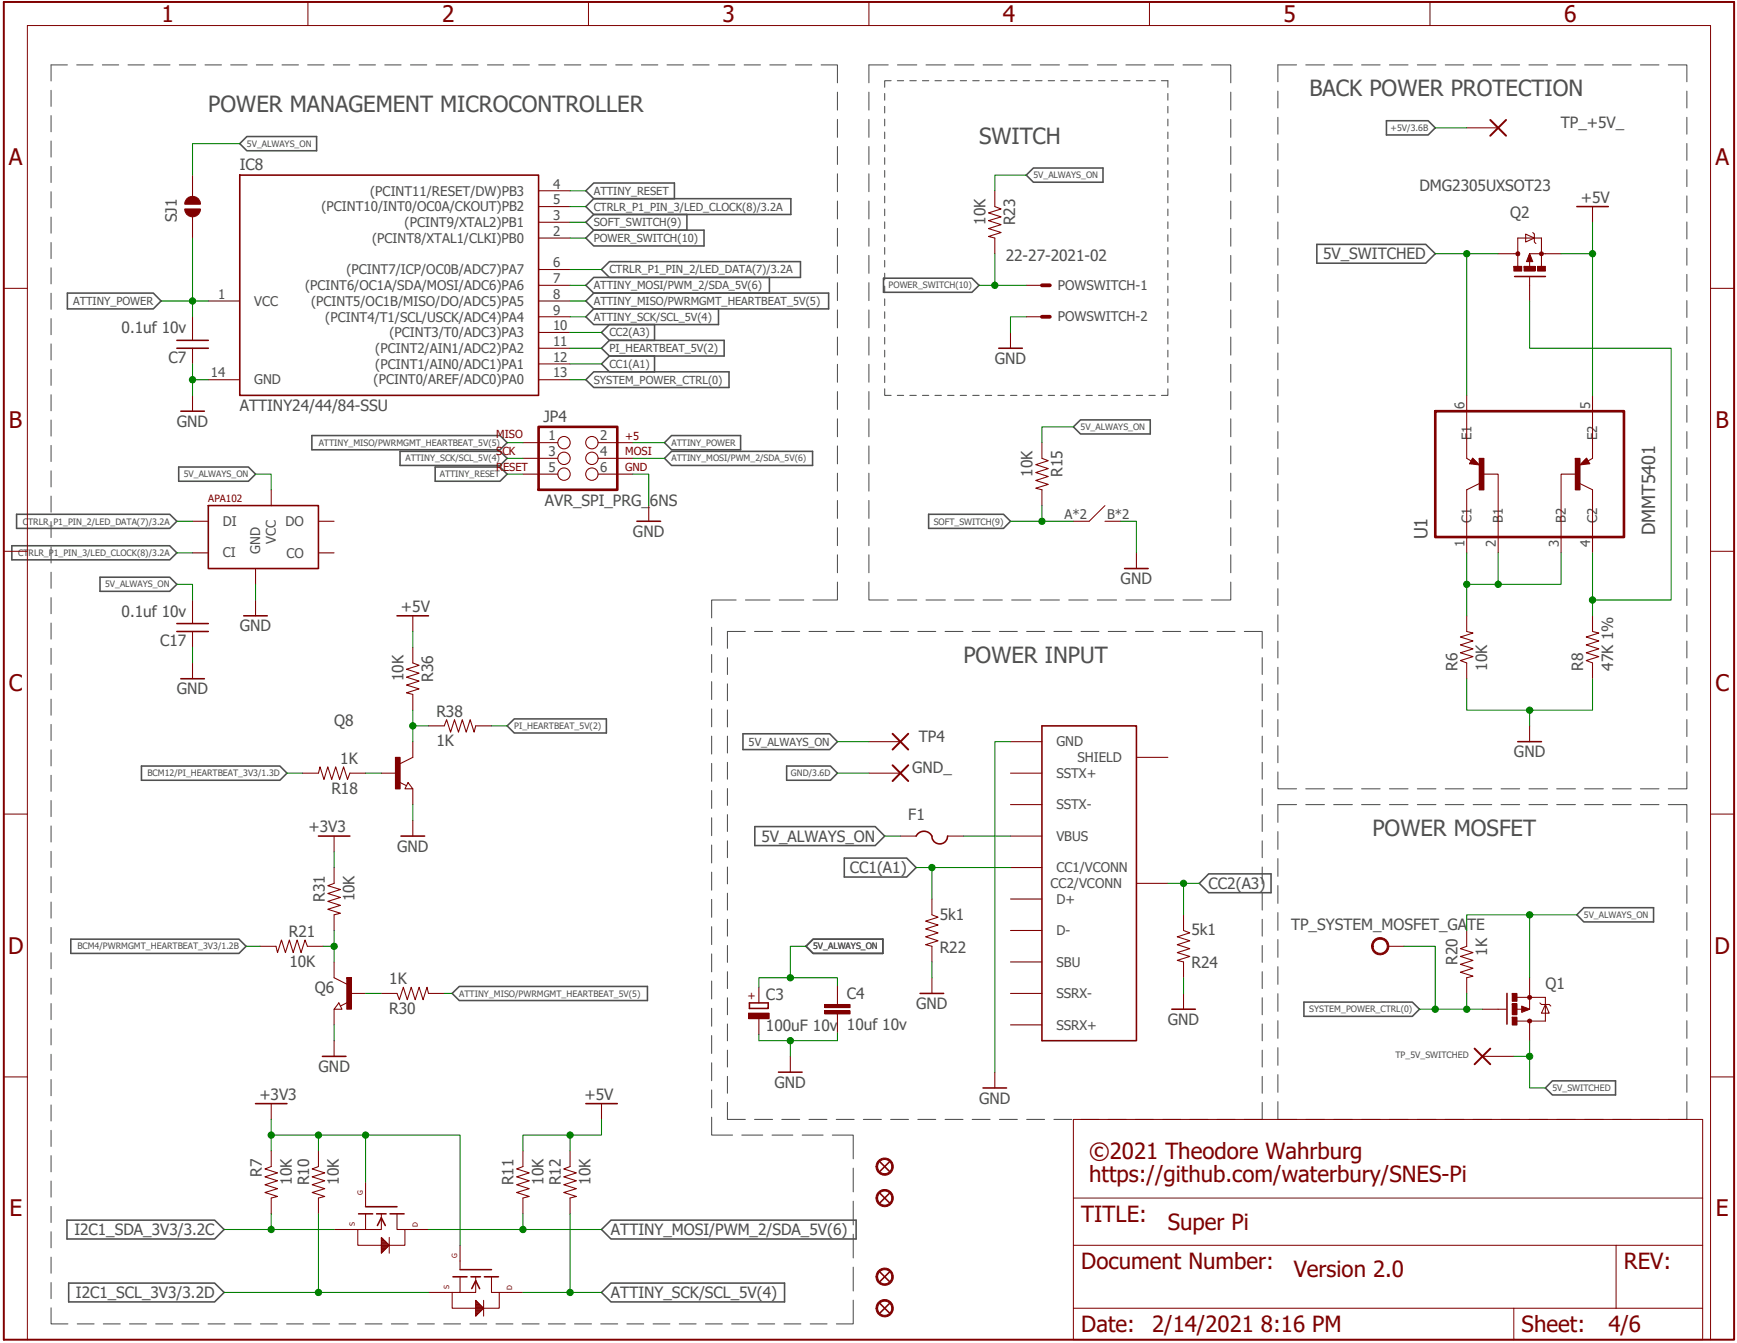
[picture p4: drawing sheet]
<svg xmlns="http://www.w3.org/2000/svg" width="279mm" height="216mm" viewBox="0 0 279 216" stroke-linecap="round" stroke-linejoin="round" font-family="sans-serif">
<path d="M.1 0l279.2 215.9M279.3 0l-279.2 215.9" fill="none" stroke="#fff" stroke-width=".16"/>
<g fill="none" stroke="#505050" stroke-width=".17">
<path d="M8.2 14.5v2.6M8.2 18.6v2.6M10.8 10.4h-2.6v2.6M12.3 10.4h2.7M16.5 10.4h2.6M20.6 10.4h2.6M24.7 10.4h2.6M28.9 10.4h2.6M33 10.4h2.6M37.1 10.4h2.7M41.2 10.4h2.7M45.4 10.4h2.6"/>
<path d="M49.5 10.4h2.6M53.6 10.4h2.7M57.8 10.4h2.6M61.9 10.4h2.6M66 10.4h2.6M70.1 10.4h2.7M74.3 10.4h2.6M78.4 10.4h2.6M82.5 10.4h2.7M86.7 10.4h2.6M90.8 10.4h2.6M94.9 10.4h2.7"/>
<path d="M99 10.4h2.7M103.2 10.4h2.6M107.3 10.4h2.6M111.4 10.4h2.7M115.6 10.4h2.6M119.7 10.4h2.6M123.8 10.4h2.6M128 10.4h2.6M132.1 10.4h2.6v2.9M134.7 14.8v2.9M134.7 19.2v2.9M139.8 14.8v2.9"/>
<path d="M139.8 19.2v2.9M142.3 15v1.1M142.3 17.1v1.1M142.3 19.2v1M142.9 10.4h-3.1v2.9M143.3 13h-1v1M144.3 13h1.1M144.4 10.4h3.1M146.3 13h1.1M148.4 13h1M148.9 10.4h3.2M150.4 13h1"/>
<path d="M152.4 13h1.1M153.5 10.4h3.2M154.5 13h1M156.5 13h1M158.1 10.4h3.1M158.5 13h1M160.5 13h1M162.5 13h1.1M162.7 10.4h3.1M164.6 13h1M166.6 13h1M167.3 10.4h3.1"/>
<path d="M168.6 13h1M170.6 13h1.1M171.9 10.4h3.1M172.7 13h1M174.7 13h1M176.5 10.4h3.1M176.7 13h1M178.7 13h1M180.7 13h1.1M181.1 10.4h3.1M182.8 13h1M184.8 13h1"/>
<path d="M185.7 10.4h3.1M186.8 13h1.1v1M187.9 15v1.1M187.9 17.1v1.1M187.9 19.2v1M190.3 10.4h3.1M194.9 10.4h3.1v2.9M198 14.8v2.9M198 19.2v2.9M205.5 14.6v2.8M205.5 18.9v2.7M208.6 10.4h-3.1v2.7"/>
<path d="M210 10.4h3M214.5 10.4h3M219 10.4h3M223.5 10.4h3M228 10.4h3M232.5 10.4h3M237 10.4h2.9M241.4 10.4h3M245.9 10.4h3M250.4 10.4h3M254.9 10.4h3M259.4 10.4h3"/>
<path d="M263.9 10.4h2.9M268.4 10.4h2.9v2.7M271.3 14.6v2.8M271.3 18.9v2.7M8.2 22.7v2.6M8.2 26.8v2.5M8.2 30.8v2.6M8.2 34.9v2.6M8.2 39v2.6M134.7 23.6v2.8M134.7 27.9v2.9M134.7 32.3v2.9"/>
<path d="M134.7 36.7v2.9M139.8 23.6v2.8M139.8 27.9v2.9M139.8 32.3v2.9M139.8 36.7v2.9M142.3 21.2v1.1M142.3 23.3v1.1M142.3 25.4v1M142.3 27.4v1.1M142.3 29.5v1M142.3 31.5v1.1M142.3 33.6v1.1"/>
<path d="M142.3 35.7v1M142.3 37.7v1.1M142.3 39.8v1.1M187.9 21.2v1.1M187.9 23.3v1.1M187.9 25.4v1M187.9 27.4v1.1M187.9 29.5v1M187.9 31.5v1.1M187.9 33.6v1.1M187.9 35.7v1M187.9 37.7v1.1"/>
<path d="M187.9 39.8v1.1M198 23.6v2.8M198 27.9v2.9M198 32.3v2.9M198 36.7v2.9M205.5 23.1v2.7M205.5 27.3v2.7M205.5 31.5v2.7M205.5 35.7v2.7M205.5 39.9v2.7M271.3 23.1v2.7M271.3 27.3v2.7"/>
<path d="M271.3 31.5v2.7M271.3 35.7v2.7M271.3 39.9v2.7M8.2 43.1v2.5M8.2 47.1v2.6M8.2 51.2v2.6M8.2 55.3v2.6M8.2 59.4v2.6M134.7 41.1v2.8M134.7 45.4v2.9M134.7 49.8v2.9M134.7 54.2v2.9"/>
<path d="M134.7 58.6v2.8M139.8 41.1v2.8M139.8 45.4v2.9M139.8 49.8v2.9M139.8 54.2v2.9M139.8 58.6v2.8M142.3 41.9v1M142.3 43.9v1.1M142.3 46v1.1M142.3 48v1.1M142.3 50.1v1.1M142.3 52.2v1.1"/>
<path d="M142.3 54.3v1M142.3 56.3v1.1M142.3 58.4v1M187.9 41.9v1M187.9 43.9v1.1M187.9 46v1.1M187.9 48v1.1M187.9 50.1v1.1M187.9 52.2v1.1M187.9 54.3v1M187.9 56.3v1.1M187.9 58.4v1"/>
<path d="M198 41.1v2.8M198 45.4v2.9M198 49.8v2.9M198 54.2v2.9M198 58.6v2.8M205.5 44.1v2.7M205.5 48.3v2.7M205.5 52.5v2.7M205.5 56.7v2.8M271.3 44.1v2.7M271.3 48.3v2.7M271.3 52.5v2.7"/>
<path d="M271.3 56.7v2.8M8.2 63.5v2.5M8.2 67.5v2.6M8.2 71.6v2.6M8.2 75.7v2.6M8.2 79.8v2.5M134.7 62.9v2.9M134.7 67.3v2.9M134.7 71.7v2.9M134.7 76.1v2.9M139.8 62.9v2.9M139.8 67.3v2.9"/>
<path d="M139.8 71.7v2.9M139.8 76.1v2.9M142.3 62.5v1.1h1M142.3 60.4v1.1M144.3 63.6h1.1M146.3 63.6h1.1M148.4 63.6h1M150.4 63.6h1M152.4 63.6h1.1M154.5 63.6h1M156.5 63.6h1M158.5 63.6h1"/>
<path d="M160.5 63.6h1M162.5 63.6h1.1M164.6 63.6h1M166.6 63.6h1M168.6 63.6h1M170.6 63.6h1.1M172.7 63.6h1M174.7 63.6h1M176.7 63.6h1M178.7 63.6h1M180.7 63.6h1.1M182.8 63.6h1"/>
<path d="M184.8 63.6h1M187.9 62.5v1.1h-1.1M187.9 60.4v1.1M198 62.9v2.9M198 67.3v2.9M198 71.7v2.9M198 76.1v2.9M205.5 61v2.7M205.5 65.2v2.7M205.5 69.4v2.7M205.5 73.6v2.7M205.5 77.8v2.7"/>
<path d="M271.3 61v2.7M271.3 65.2v2.7M271.3 69.4v2.7M271.3 73.6v2.7M271.3 77.8v2.7M8.2 83.8v2.6M8.2 87.9v2.6M8.2 92v2.6M8.2 96.1v2.6M118.4 96.5h-3.9v2.8M119.9 96.5h3.9M125.3 96.5h4"/>
<path d="M134.7 93.6v2.9h-3.9M134.7 80.5v2.8M134.7 84.8v2.9M134.7 89.2v2.9M139.8 80.5v2.8M139.8 84.8v2.9M139.8 89.2v2.9M139.8 93.6v2.9h3.1M144.4 96.5h3.1M148.9 96.5h3.2M153.5 96.5h3.2M158.1 96.5h3.1"/>
<path d="M162.7 96.5h3.1M167.3 96.5h3.1M171.9 96.5h3.1M176.5 96.5h3.1M181.1 96.5h3.1M185.7 96.5h3.1M190.3 96.5h3.1M198 93.6v2.9h-3.1M198 80.5v2.8M198 84.8v2.9M198 89.2v2.9M205.5 82v2.7"/>
<path d="M205.5 86.2v2.7M205.5 90.4v2.7M205.5 94.6v2.7M205.5 98.8v2.8M271.3 82v2.7M271.3 86.2v2.7M271.3 90.4v2.7M271.3 94.6v2.7M271.3 98.8v2.8M8.2 100.2v2.5M8.2 104.2v2.6M8.2 108.3v2.6"/>
<path d="M8.2 112.4v2.6M8.2 116.5v2.5M114.5 100.8v2.9M114.5 105.2v2.9M114.5 109.6v2.9M114.5 114v2.8M114.5 118.3v2.9M117 105.7v2.7M117 109.9v2.7M117 114.1v2.8M117 118.3v2.8M119.9 101.5h-2.9v2.7"/>
<path d="M121.4 101.5h2.9M125.8 101.5h2.8M130.1 101.5h2.9M134.5 101.5h2.9M138.9 101.5h2.9M143.3 101.5h2.8M147.6 101.5h2.9M152 101.5h2.9M156.4 101.5h2.9M160.8 101.5h2.8M165.1 101.5h2.9M169.5 101.5h2.9"/>
<path d="M173.9 101.5h2.9M178.3 101.5h2.8M182.6 101.5h2.9M187 101.5h2.9M191.4 101.5h2.9M195.8 101.5h2.8M200.2 101.5h2.8v2.7M203 105.7v2.7M203 109.9v2.7M203 114.1v2.8M203 118.3v2.8M205.5 103.1v2.7"/>
<path d="M205.5 107.3v2.7M205.5 111.5v2.7M205.5 115.7v2.7M205.5 119.9v2.7M271.3 103.1v2.7M271.3 107.3v2.7M271.3 111.5v2.7M271.3 115.7v2.7M271.3 119.9v2.7M8.2 120.5v2.6M8.2 124.6v2.6M8.2 128.7v2.6"/>
<path d="M8.2 132.8v2.6M8.2 136.9v2.5M114.5 122.7v2.9M114.5 127.1v2.9M114.5 131.5v2.8M114.5 135.8v2.9M117 122.6v2.7M117 126.8v2.7M117 131v2.7M117 135.2v2.7M117 139.4v2.7M203 122.6v2.7"/>
<path d="M203 126.8v2.7M203 131v2.7M203 135.2v2.7M203 139.4v2.7M205.5 133.7v2.8M205.5 138v2.9M205.5 124.1v2.7h3.1M208.6 129.3h-3.1v2.9M210 126.8h3M210 129.3h3M214.5 126.8h3M214.5 129.3h3"/>
<path d="M219 126.8h3M219 129.3h3M223.5 126.8h3M223.5 129.3h3M228 126.8h3M228 129.3h3M232.5 126.8h3M232.5 129.3h3M237 126.8h2.9M237 129.3h2.9M241.4 126.8h3M241.4 129.3h3"/>
<path d="M245.9 126.8h3M245.9 129.3h3M250.4 126.8h3M250.4 129.3h3M254.9 126.8h3M254.9 129.3h3M259.4 126.8h3M259.4 129.3h3M263.9 126.8h2.9M263.9 129.3h2.9M268.4 129.3h2.9v2.9M271.3 124.1v2.7h-2.9"/>
<path d="M271.3 133.7v2.8M271.3 138v2.9M8.2 140.9v2.6M8.2 145v2.6M8.2 149.1v2.6M8.2 153.2v2.5M8.2 157.2v2.6M114.5 140.2v2.9M114.5 144.6v2.9M114.5 149v2.8M114.5 153.4v2.8M114.5 157.7v2.9"/>
<path d="M117 143.6v2.7M117 147.8v2.7M117 152v2.7M117 156.2v2.7M203 143.6v2.7M203 147.8v2.7M203 152v2.7M203 156.2v2.7M205.5 142.4v2.8M205.5 146.7v2.9M205.5 151v2.9M205.5 155.4v2.8"/>
<path d="M205.5 159.7v2.9M271.3 142.4v2.8M271.3 146.7v2.9M271.3 151v2.9M271.3 155.4v2.8M271.3 159.7v2.9M8.2 161.3v2.6M8.2 165.4v2.6M8.2 169.5v2.6M8.2 173.5v2.6M8.2 177.6v2.6M114.5 179.6v2.9h3.3"/>
<path d="M114.5 162.1v2.9M114.5 166.5v2.9M114.5 170.9v2.8M114.5 175.2v2.9M117 160.4v2.7M117 164.6v2.7M117 168.8v2.7M117 173v2.7M117 177.2v2.8h2.9M121.4 180h2.9M125.8 180h2.8M130.1 180h2.9"/>
<path d="M134.5 180h2.9M138.9 180h2.9M143.3 180h2.8M147.6 180h2.9M152 180h2.9M156.4 180h2.9M160.8 180h2.8M165.1 180h2.9M169.5 180h2.9M173.9 180h2.9M178.3 180h2.8M182.6 180h2.9"/>
<path d="M187 180h2.9M191.4 180h2.9M195.8 180h2.8M203 177.2v2.8h-2.8M203 160.4v2.7M203 164.6v2.7M203 168.8v2.7M203 173v2.7M205.5 177.1v2.9h3.1M205.5 164.1v2.8M205.5 168.4v2.9M205.5 172.8v2.8"/>
<path d="M210 180h3M214.5 180h3M219 180h3M223.5 180h3M228 180h3M232.5 180h3M237 180h2.9M241.4 180h3M245.9 180h3M250.4 180h3M254.9 180h3M259.4 180h3"/>
<path d="M263.9 180h2.9M271.3 177.1v2.9h-2.9M271.3 164.1v2.8M271.3 168.4v2.9M271.3 172.8v2.8M8.2 181.7v2.6M8.2 185.8v2.6M8.2 189.9v2.5M8.2 194v2.5M8.2 198v2.6M119.3 182.5h3.4M124.2 182.5h3.3"/>
<path d="M129 182.5h3.4M133.9 182.5h3.3v3.8M137.2 187.8v3.8M137.2 193.1v3.8M137.2 198.4v3.8M8.2 202.1v2.6M8.2 206.2v2.6M8.2 210.2v2.6h2.7M12.4 212.8h2.7M16.6 212.8h2.7M20.8 212.8h2.8M25 212.8h2.8"/>
<path d="M29.3 212.8h2.7M33.5 212.8h2.7M37.7 212.8h2.7M41.9 212.8h2.7M46.1 212.8h2.7M50.3 212.8h2.7M54.5 212.8h2.7M58.7 212.8h2.7M62.9 212.8h2.8M67.2 212.8h2.7M71.4 212.8h2.7M75.6 212.8h2.7"/>
<path d="M79.8 212.8h2.7M84 212.8h2.7M88.2 212.8h2.7M92.4 212.8h2.7M96.6 212.8h2.8M100.8 212.8h2.7M105.1 212.8h2.7M109.3 212.8h2.7M113.5 212.8h2.7M117.7 212.8h2.7M121.9 212.8h2.7M126.1 212.8h2.7"/>
<path d="M130.3 212.8h2.7M137.2 209v3.8h-2.7M137.2 203.7v3.8"/>
</g>
<g fill="none" stroke="#505050" stroke-width=".25">
<path d="M223 19.4h6.7l1.2 1.2-1.2 1.1h-6.7zM38.6 23.1l1.1-1.2h11.2v2.3h-11.2zM94.2 38.3l1.3-1.3h17.7v2.5h-17.7zM94.2 30.7l1.3-1.3h13v2.5h-13zM94.2 33.2l1.3-1.3h31.7v2.6h-31.7zM94.2 35.7l1.3-1.2h15v2.5h-15zM165.1 28.2l1.1-1.2h11.2v2.3h-11.2zM211.8 39.3h17.5l1.6 1.5-1.6 1.5h-17.5zM10.8 47.1h13.9l1.2 1.3-1.2 1.3h-13.9zM94.2 50.9l1.3-1.2h20.1v2.5h-20.1zM94.2 45.9l1.3-1.3h28.3v2.5h-28.3zM94.2 48.4l1.3-1.3h37.8v2.6h-37.8z"/>
<path d="M96.8 43.3l1.2-1.2h30.8v2.5h-30.8zM96.8 56l1.2-1.3h18.5v2.5h-18.5zM96.8 58.5l1.2-1.3h7.3v2.6h-7.3zM96.8 53.4l1.2-1.2h7.3v2.5h-7.3zM142.1 44.7h14.2l1.2 1.2-1.2 1.1h-14.2zM28.7 75.1h11.3l1.1 1.1-1.1 1.2h-11.3zM50.2 70h30.2l1.2 1.2-1.2 1.1h-30.2zM64.3 72.6h16.1l1.2 1.1-1.2 1.1h-16.1zM70 75.1h10.4l1.2 1.1-1.2 1.2h-10.4zM94.2 61l1.3-1.2h21.8v2.5h-21.8zM106.9 73.7l1.1-1.1h22.7v2.2h-22.7zM108 70h11.1v2.3h-11.1l-1.1-1.1z"/>
<path d="M172.7 68.6l1.1-1.1h11.2v2.3h-11.2zM1.9 87.7h25.4l1.1 1.2-1.1 1.1h-25.4zM2.7 82.7h24.6l1.1 1.1-1.1 1.1h-24.6zM16.1 92.8h11.2l1.1 1.1-1.1 1.2h-11.2zM149.4 82.7h12l1.1 1.1-1.1 1.1h-12zM81.6 116.7l1.1-1.1h14.8v2.2h-14.8zM119.5 118h14l1.2 1.2-1.2 1.3h-14zM22.8 123.1h22.2l1.2 1.2-1.2 1.1h-22.2zM121.4 132.9h19.4l1.5 1.5-1.5 1.5h-19.4zM126.5 123.1h7.1l1.1 1.2-1.1 1.1h-7.1zM135.8 137.9h10l1.6 1.6-1.6 1.5h-10zM11.4 151h27l1.2 1.1-1.2 1.2h-27z"/>
<path d="M72.7 159.7l1.2-1.1h30.2v2.2h-30.2zM129.6 152.1l1.2-1.1h11.2v2.3h-11.2zM194.4 140.5h10v3h-10l-1.5-1.5zM254.8 145.9h11.2v2.3h-11.2l-1.2-1.1zM209.7 161.1h17.5l1.1 1.1-1.1 1.2h-17.5zM249.7 173.8h10.2v2.2h-10.2l-1.1-1.1zM10.8 196.2h23.7l1.5 1.5-1.5 1.5h-23.7zM96.8 197.7l1.5-1.5h39.4v3h-39.4zM11 206.3h23.5l1.5 1.5-1.5 1.5h-23.5zM96.8 207.8l1.5-1.5h27.9v3h-27.9z"/>
</g>
<path d="M245.4 37.6l1.4 .7-1.4 .6zM246.5 37.4l.3 .2v1.3l.3 .3M256.2 33.2v2.5M243.5 40.8h.6v-2.5h3.8v2.5h.7M244.1 40.8v2M246 40.8h1.9v2M246 44.6v1.3M246 40.8l.5 1.3h-1zM246 41.9v.9M235.9 99v2.5l1 .3-2 .6 2 .6-2 .7 2 .6-2 .6 2 .7-2 .6 1 .4v2.5M256.2 99v2.5l1 .3-2.1 .6 2.1 .6-2.1 .7 2.1 .6-2.1 .6 2.1 .7-2.1 .6 1.1 .4v2.5" fill="none" stroke="#800000" stroke-width=".17"/>
<path d="M253.6 33.2h5.1M243.6 44.4h5" fill="none" stroke="#800000" stroke-width=".25"/>
<path d="M246 41.7v.2h-.2l.2-.9 .3 .9" fill="none" stroke="#800000" stroke-width=".32"/>
<circle cx="247.9" cy="40.8" r=".33" fill="#800000"/>
<circle cx="247.9" cy="40.8" r=".33" fill="none" stroke="#800000" stroke-width=".16"/>
<path d="M243.9 40.6l.3-.1 .2 .1v.4l-.2 .1-.3-.1-.1-.2z" fill-rule="evenodd" fill="#800000"/>
<path d="M243.9 40.6l.3-.1 .2 .1v.4l-.2 .1-.3-.1-.1-.2z" fill="none" stroke="#800000" stroke-width=".16"/>
<path d="M247.3 42.8h1.3v.8h-1.3z" fill="#800000"/>
<path d="M247.3 42.8h1.3v.8h-1.3zM247.3 42.8h.1" fill="none" stroke="#800000" stroke-width=".16"/>
<path d="M243.5 42.8h1.3v.8h-1.3z" fill="#800000"/>
<path d="M243.5 42.8h1.3v.8h-1.3zM243.5 42.8h.1" fill="none" stroke="#800000" stroke-width=".16"/>
<path d="M245.2 42.8h1.7v.8h-1.7z" fill="#800000"/>
<path d="M245.2 42.8h1.7v.8h-1.7zM245.2 42.8h.1" fill="none" stroke="#800000" stroke-width=".16"/>
<path d="M241 40.8h2.5M246 45.9v2.5M248.6 40.8h2.5M254.1 77.7l2.1 1M255.2 73.6l.5 .9-1.6 .2zM256.2 73.7l-.8 .4" fill="none" stroke="#800000" stroke-width=".17"/>
<path d="M230.9 66.1h30.3v20.2h-30.3z" fill="none" stroke="#800000" stroke-width=".42"/>
<path d="M255.1 74.3h-.3l.3-.2 .3 .3-1 .2 .7-.8 .4 .6" fill="none" stroke="#800000" stroke-width=".25"/>
<path d="M253.4 73.7h.7v5.1h-.7z" fill="#800000"/>
<path d="M253.4 73.7h.7v5.1h-.7zM253.4 73.7h.1" fill="none" stroke="#800000" stroke-width=".16"/>
<path d="M235.9 73.7l.7 .4M236.9 73.6l1 1.1-1.5-.2zM237.9 77.7l-2 1M256.2 63.6v2.5M251.1 86.3v2.6M256.2 86.3v2.6" fill="none" stroke="#800000" stroke-width=".17"/>
<path d="M236.9 74.3h.4l-.4-.2-.2 .3 1 .2-.8-.8-.3 .6" fill="none" stroke="#800000" stroke-width=".25"/>
<path d="M237.9 73.7h.8v5.1h-.8z" fill="#800000"/>
<path d="M237.9 73.7h.8v5.1h-.8zM237.9 73.7h.1" fill="none" stroke="#800000" stroke-width=".16"/>
<path d="M235.9 63.6v10.1M235.9 78.7v10.2M238.4 76.2h2.6v12.7M253.6 76.2h-2.5v10.1M256.2 66.1v7.6M256.2 78.7v7.6M246 116.7v2.5M134.7 161v.5M134.7 163v.5" fill="none" stroke="#800000" stroke-width=".17"/>
<path d="M244.1 119.2h3.8" fill="none" stroke="#800000" stroke-width=".25"/>
<path d="M132.7 162.5h4v.5h-4z" fill="#800000"/>
<path d="M132.7 162.5h4v.5h-4zM132.7 162.5h.1" fill="none" stroke="#800000" stroke-width=".16"/>
<path d="M132.7 161.5h4v.5h-4z" fill="#800000"/>
<path d="M132.7 161.5h4v.5h-4zM132.7 161.5h.1" fill="none" stroke="#800000" stroke-width=".16"/>
<path d="M165.1 45.9h2.5M165.1 50.9h2.5M139.8 119.2h5M134.7 158.5v2.5M235.9 149.6v2.5l-1 .4 2 .6-2 .7 2 .6-2 .6 2 .7-2 .6 2 .6-1 .3v2.5M134.7 163.5v2.5" fill="none" stroke="#800000" stroke-width=".17"/>
<path d="M143.6 118l2.5 2.5M146.1 118l-2.5 2.5" fill="none" stroke="#800000" stroke-width=".32"/>
<path d="M167.6 45.9h1.3M167.6 50.9h1.3" fill="none" stroke="#800000" stroke-width=".61"/>
<path d="M221.1 151a1.39 1.39 0 0 1 2.2 .5 1.39 1.39 0 0 1-1 2 1.39 1.39 0 0 1-1.7-1.4h.3a1.14 1.14 0 0 1 1.6-.9 1.14 1.14 0 0 1 .2 1.9 1.14 1.14 0 0 1-1.8-.7v-.3h-.3l.1-.3z" fill-rule="evenodd" fill="#800000"/>
<path d="M221.1 151a1.39 1.39 0 0 1 2.2 .5 1.39 1.39 0 0 1-1 2 1.39 1.39 0 0 1-1.7-1.4h.3a1.14 1.14 0 0 1 1.6-.9 1.14 1.14 0 0 1 .2 1.9 1.14 1.14 0 0 1-1.8-.7v-.3h-.3l.1-.3z" fill="none" stroke="#800000" stroke-width=".16"/>
<g fill="none" stroke="#800000" stroke-width=".17">
<path d="M160 30.7v2.5l1 .4-2 .6 2 .7-2 .6 2 .6-2 .6 2 .7-2 .6 1 .3v2.5M162.5 53.4v2.6M84.1 71.2h5.6M84.1 73.7h5.6M84.1 76.2h5.6M96.2 71.2h5.6M96.2 73.7h5.6M96.2 76.2h5.6M104.4 81.3v2.5M53.7 157.2l2.1 1M223.3 152.1h2.5M54.5 161.2l.5 1h-1.3z"/>
<path d="M56 161.1l-1.3 .6M127.1 169.8v2.6M238.4 169.8h5.1"/>
<circle cx="90.7" cy="73.7" r="1"/>
<circle cx="90.7" cy="76.2" r="1"/>
<circle cx="90.7" cy="71.2" r="1"/>
<circle cx="95.2" cy="76.2" r="1"/>
<circle cx="95.2" cy="71.2" r="1"/>
<circle cx="95.2" cy="73.7" r="1"/>
</g>
<path d="M237.2 168.6l2.5 2.5M239.7 168.6l-2.5 2.5" fill="none" stroke="#800000" stroke-width=".32"/>
<path d="M160.7 56h3.7M102.4 83.8h3.9M125.2 172.4h3.8" fill="none" stroke="#800000" stroke-width=".25"/>
<path d="M86.6 68.6h12.7v10.1h-12.7z" fill="none" stroke="#800000" stroke-width=".42"/>
<path d="M55.8 157.2h.7v5h-.7z" fill="#800000"/>
<path d="M55.8 157.2h.7v5h-.7zM55.8 157.2h.1" fill="none" stroke="#800000" stroke-width=".16"/>
<g fill="none" stroke="#800000" stroke-width=".17">
<path d="M235.9 20.6h5.1M53.7 139.5v2.5l-1 .4 2.1 .6-2.1 .6 2.1 .7-2.1 .6 2.1 .6-2.1 .7 2.1 .6-1.1 .3v2.5M53.7 134.4v2.5M64.2 125.7l1.2 .6M65.6 125.8l.8 1h-1.3zM66.4 121.8l-2 1M139.8 124.3h5M41.8 152.1h2.6l.2 1 .7-2 .6 2 .6-2 .7 2 .6-2 .6 2 .7-2 .3 1h2.6M53.7 154.6v2.6M56.3 159.7h2.5M61.3 159.7h2.6l.3 1 .7-2 .6 2 .6-2 .7 2 .6-2 .7 2 .6-2 .2 1h2.6M53.7 162.2v2.6"/>
<path d="M53.7 167.3v2.5"/>
</g>
<path d="M51.2 134.4h5.1M51.9 169.8h3.7" fill="none" stroke="#800000" stroke-width=".25"/>
<path d="M239.7 19.3l2.6 2.5M242.3 19.3l-2.6 2.5M143.6 123l2.5 2.6M146.1 123l-2.5 2.6" fill="none" stroke="#800000" stroke-width=".32"/>
<path d="M63.6 121.8h.8v5h-.8z" fill="#800000"/>
<path d="M63.6 121.8h.8v5h-.8zM63.6 121.8h.1" fill="none" stroke="#800000" stroke-width=".16"/>
<g fill="none" stroke="#800000" stroke-width=".17">
<path d="M86.6 30.7h5.1M86.6 33.2h5.1M86.6 35.7h5.1M86.6 38.3h5.1M31 50.9v3.8M31 56v2.5M33.5 48.4h5.1M86.6 48.4h5.1M86.6 43.3h5.1M86.6 45.9h5.1M86.6 50.9h5.1M86.6 53.4h5.1"/>
<path d="M86.6 56h5.1M86.6 58.5h5.1M33.5 61h5.1M86.6 61h5.1M66.4 99v2.5M66.4 104.1v2.5l1 .4-2 .6 2 .6-2 .7 2 .6-2 .6 2 .6-2 .7 1 .2v2.6M66.4 119.2v2.6M68.9 116.7h2.6l.3-1 .7 2 .6-2 .6 2 .7-2 .6 2 .6-2 .7 2 .2-1h2.6M48.7 124.3h2.5l.3-1 .6 2 .6-2 .7 2 .6-2 .6 2 .7-2 .6 2 .4-1h2.5M61.3 124.3h2.6M66.4 126.8v2.5M66.4 131.9v2.5"/>
</g>
<path d="M38.6 28.2h48v35.4h-48zM28.4 54.7h5.1M28.4 56h5.1M63.9 99h5M64.5 134.4h3.8M141.5 186.8l1.6 1.5M143.1 186.8l-1.6 1.5" fill="none" stroke="#800000" stroke-width=".25"/>
<path d="M141.4 186.5a1.39 1.39 0 0 1 2.2 .4 1.39 1.39 0 0 1-1 2 1.39 1.39 0 0 1-1.7-1.4h.3a1.14 1.14 0 0 1 1.6-1 1.14 1.14 0 0 1 .2 1.9 1.14 1.14 0 0 1-1.8-.6v-.3h-.3v-.3z" fill-rule="evenodd" fill="#800000"/>
<path d="M141.4 186.5a1.39 1.39 0 0 1 2.2 .4 1.39 1.39 0 0 1-1 2 1.39 1.39 0 0 1-1.7-1.4h.3a1.14 1.14 0 0 1 1.6-1 1.14 1.14 0 0 1 .2 1.9 1.14 1.14 0 0 1-1.8-.6v-.3h-.3v-.3z" fill="none" stroke="#800000" stroke-width=".16"/>
<path d="M141.5 191.8l1.6 1.6M143.1 191.8l-1.6 1.6" fill="none" stroke="#800000" stroke-width=".25"/>
<path d="M141.4 191.5a1.39 1.39 0 0 1 2.2 .5 1.39 1.39 0 0 1-1 2 1.39 1.39 0 0 1-1.7-1.4h.3a1.14 1.14 0 0 1 1.6-1.1 1.14 1.14 0 0 1 .2 1.9 1.14 1.14 0 0 1-1.8-.5v-.3h-.3v-.3z" fill-rule="evenodd" fill="#800000"/>
<path d="M141.4 191.5a1.39 1.39 0 0 1 2.2 .5 1.39 1.39 0 0 1-1 2 1.39 1.39 0 0 1-1.7-1.4h.3a1.14 1.14 0 0 1 1.6-1.1 1.14 1.14 0 0 1 .2 1.9 1.14 1.14 0 0 1-1.8-.5v-.3h-.3v-.3z" fill="none" stroke="#800000" stroke-width=".16"/>
<path d="M141.5 204.5l1.6 1.5M143.1 204.5l-1.6 1.5" fill="none" stroke="#800000" stroke-width=".25"/>
<path d="M141.4 204.2a1.39 1.39 0 0 1 2.2 .5 1.39 1.39 0 0 1-1 1.9 1.39 1.39 0 0 1-1.7-1.3h.3a1.14 1.14 0 0 1 1.5-1.1 1.14 1.14 0 0 1 .3 1.9 1.14 1.14 0 0 1-1.8-.6v-.2h-.3v-.4z" fill-rule="evenodd" fill="#800000"/>
<path d="M141.4 204.2a1.39 1.39 0 0 1 2.2 .5 1.39 1.39 0 0 1-1 1.9 1.39 1.39 0 0 1-1.7-1.3h.3a1.14 1.14 0 0 1 1.5-1.1 1.14 1.14 0 0 1 .3 1.9 1.14 1.14 0 0 1-1.8-.6v-.2h-.3v-.4z" fill="none" stroke="#800000" stroke-width=".16"/>
<path d="M141.5 209.5l1.6 1.6M143.1 209.5l-1.6 1.6" fill="none" stroke="#800000" stroke-width=".25"/>
<path d="M141.4 209.2a1.39 1.39 0 0 1 2.2 .5 1.39 1.39 0 0 1-1 2 1.39 1.39 0 0 1-1.7-1.4h.3a1.14 1.14 0 0 1 1.5-1.1 1.14 1.14 0 0 1 .3 1.9 1.14 1.14 0 0 1-1.8-.5v-.3h-.3v-.3z" fill-rule="evenodd" fill="#800000"/>
<path d="M141.4 209.2a1.39 1.39 0 0 1 2.2 .5 1.39 1.39 0 0 1-1 2 1.39 1.39 0 0 1-1.7-1.4h.3a1.14 1.14 0 0 1 1.5-1.1 1.14 1.14 0 0 1 .3 1.9 1.14 1.14 0 0 1-1.8-.5v-.3h-.3v-.3z" fill="none" stroke="#800000" stroke-width=".16"/>
<path d="M29.1 66.1h3.8M120.5 161.2h3.1v.9h-3.1z" fill="none" stroke="#800000" stroke-width=".25"/>
<path d="M31 63.6v2.5" fill="none" stroke="#800000" stroke-width=".17"/>
<path d="M120.4 162.9h3.3v.9h-3.3z" fill="#800000"/>
<path d="M120.4 162.9h3.3v.9h-3.3zM120.4 162.9h.1" fill="none" stroke="#800000" stroke-width=".16"/>
<path d="M122.1 158.7v2.5M122.1 163.8v2.5" fill="none" stroke="#800000" stroke-width=".17"/>
<path d="M30.3 31.8a1.26 1.26 0 0 1 1.9 1h-2.5l.2-.7z" fill-rule="evenodd" fill="#800000"/>
<path d="M30.3 31.8a1.26 1.26 0 0 1 1.9 1h-2.5l.2-.7z" fill="none" stroke="#800000" stroke-width=".16"/>
<path d="M29.7 33.6h2.5a1.26 1.26 0 0 1-1.2 1.3 1.26 1.26 0 0 1-1.3-1.3z" fill-rule="evenodd" fill="#800000"/>
<path d="M29.7 33.6h2.5a1.26 1.26 0 0 1-1.2 1.3 1.26 1.26 0 0 1-1.3-1.3zM177.7 81.3l-2.5 2.5" fill="none" stroke="#800000" stroke-width=".16"/>
<g fill="none" stroke="#800000" stroke-width=".17">
<path d="M31 28.2v3.4M31 34.9v3.4M43.6 78.7v2.6M167.6 71.2v2.5l1 .4-2 .6 2 .6-2 .7 2 .6-2 .6 2 .7-2 .6 1 .2v2.6M31 96.5v3.7M31 83.8h2.5M31 88.9h2.5M41.1 91.4v2.5M41.1 96.5v2.5M51.2 83.8h2.5M51.2 88.9h2.5M172.7 83.8h2.5"/>
<path d="M177.7 83.8h2.6M182.8 88.9v2.5M31 101.5v2.6M31 106.6v2.5M246 159.7v.6h2.6v1.2v2.6h-2.6v.7M43.6 177.4v2.6M96.8 177.4v2.6M241 162.2h1.3M244 160.3h2v1.9M244 162.2h.9M244.1 164.1h1.9M244.8 161.7l1.2 .5-1.2 .6z"/>
<path d="M247.7 161.2l.2 .3h1.3l.2 .2M248.6 161.5l.6 1.4h-1.3zM43.6 185v2.5l-1 .4 2 .7-2 .6 2 .6-2 .7 2 .6-2 .6 2 .6-1 .3v2.5M51.2 185v2.5l-1 .4 2 .7-2 .6 2 .6-2 .7 2 .6-2 .6 2 .6-1 .3v2.5M53.7 197.7h3.9M57.6 197.7v2.5h3.7M58.8 195.1v2.6h-1.2M58.8 190.1v3.8M61.3 199.9h1M61.3 199.8h.9M61.3 199.6h.8M61.3 199.5h.6"/>
<path d="M61.3 199.4h.5M61.3 199.3h.4M61.3 199.2h.3M61.3 199.1h.1M61.3 198.9l1.3 1.3-1.3 1.3zM61.3 195.1v2.6h-2.5M62.6 198.9v2.6M63.9 195.1v2.6h1.2M65.1 197.7h3.8M65.1 197.7v2.5h-2.5M84.1 185v2.5l-1 .4 2 .7-2 .6 2 .6-2 .7 2 .6-2 .6 2 .6-1 .3v2.5M91.7 185v2.5l-1 .4 2 .7-2 .6 2 .6-2 .7 2 .6-2 .6 2 .6-1 .3v2.5"/>
<path d="M61.3 201.4h.1M61.3 201.3h.2M61.3 201.2h.3M61.3 201.1h.4M61.3 201h.5M61.3 200.9h.7M61.3 200.7h.8M61.3 200.6h.9M61.3 200.5h1M61.3 200.4h1.1M61.3 200.2h1.2M61.3 200.1h1.2"/>
<path d="M61.3 200h1.1M68.9 207.8h3.8M72.7 207.8v2.5h5.1M74 205.3v2.5h-1.3M74 200.2v3.8M76.5 205.3v2.5h-2.5M76.5 211.5h.1M76.5 211.4h.2M76.5 211.3h.3M76.5 211.2h.4M76.5 211.1h.5M76.5 210.9h.7"/>
<path d="M76.5 210.8h.8M76.5 210.7h.9M76.5 210.6h1M76.5 210.4h1.1M76.5 210.2h1.2M76.5 210.1h1.1M76.5 210h.9M76.5 209.8h.8M76.5 209.7h.7M76.5 209.6h.6M76.5 209.5h.5M76.5 209.4h.3"/>
<path d="M76.5 209.3h.2M76.5 209.1h.1M76.5 209l1.3 1.3-1.3 1.3zM77.8 209v2.6M79.1 205.3v2.5h1.2M80.3 207.8h3.8M80.3 207.8v2.5h-2.5"/>
</g>
<g fill="none" stroke="#800000" stroke-width=".25">
<path d="M33.5 81.3h17.7v10.1h-17.7zM39.2 99h3.8M180.9 91.4h3.8M28.4 100.2h5.1M28.4 101.5h5.1M29.1 109.1h3.8M242.4 159.7v4.9M41.1 177.4h5.1M94.2 177.4h5.1M57.7 195.1h2.2M58.8 194h5.1M60.6 195.1h1.5"/>
<path d="M60.7 197l.6-1.2 .7 1.2M62.7 195.1h2.3M72.9 205.3h2.2M74 204.1h5.1M75.8 205.3h1.5M75.9 207.2l.6-1.3 .7 1.3M77.9 205.3h2.3"/>
</g>
<path d="M244.9 162l.9 .2-.9 .3v-.3h.3" fill="none" stroke="#800000" stroke-width=".32"/>
<circle cx="246" cy="160.3" r=".33" fill="#800000"/>
<circle cx="246" cy="160.3" r=".33" fill="none" stroke="#800000" stroke-width=".16"/>
<circle cx="246" cy="164.1" r=".33" fill="#800000"/>
<circle cx="246" cy="164.1" r=".33" fill="none" stroke="#800000" stroke-width=".16"/>
<path d="M243.2 159.7h.8v1.3h-.8z" fill="#800000"/>
<path d="M243.2 159.7h.8v1.3h-.8zM243.2 159.7h.1" fill="none" stroke="#800000" stroke-width=".16"/>
<path d="M243.2 163.5h.8v1.3h-.8z" fill="#800000"/>
<path d="M243.2 163.5h.8v1.3h-.8zM243.2 163.5h.1" fill="none" stroke="#800000" stroke-width=".16"/>
<path d="M243.2 161.4h.8v1.7h-.8z" fill="#800000"/>
<g fill="none" stroke="#800000" stroke-width=".16">
<path d="M49.5 .3v3.8M94.7 .3v3.8M139.8 .3v3.8M184.9 .3v3.8M230 .3v3.8M.6 46.4h3.8M275.1 46.4h3.8M.6 88.6h3.8M275.1 88.6h3.8M.6 130.9h3.8M275.1 130.9h3.8M.6 173.1h3.8"/>
<path d="M243.2 161.4h.8v1.7h-.8zM243.2 161.4h.1M275.1 173.1h3.8M172.7 192.6h101.2M4.4 215.4v-211.3h270.7v211.3M172.7 210.3v-30.3h101.2v30.3M172.7 200.2h101.2M243.5 210.3v5.1M243.5 210.3h16.4M259.9 210.3h14v5.1h-101.2v-5.1h70.8M259.9 200.2v10.1"/>
</g>
<g fill="none" stroke="#800000" stroke-width=".17">
<path d="M162.5 119.2h5.1M144.8 134.4h2.6M152.4 134.4h2.6M162.5 124.3h5.1M162.5 129.3h5.1M162.5 134.4h5.1M162.5 139.5h5.1M182.8 121.8h5.1M149.9 144.5v2.6l1 .3-2 .7 2 .6-2 .6 2 .7-2 .6 2 .6-2 .7 1 .2v2.5M149.9 157.2v2.5M162.5 144.5h5.1M162.5 149.6h5.1"/>
<path d="M162.5 154.6h5.1M162.5 159.7h5.1M182.8 142h5.1M190.4 147.1v2.5l1 .4-2 .6 2 .6-2 .7 2 .6-2 .6 2 .7-2 .6 1 .2v2.6M190.4 159.7v2.5M246 157.2v2.5M160 172.4v2.5M162.5 164.8h5.1M238.4 162.2h2.6M246 164.8v2.5"/>
</g>
<path d="M167.6 116.7h15.2v50.6h-15.2zM147.4 134.4a1.36 1.36 0 0 1 1.3-.8 1.36 1.36 0 0 1 1.2 1.1 1.27 1.27 0 0 0 1.4 1 1.27 1.27 0 0 0 1.1-1.3M148 159.7h3.8M158.1 174.9h3.8M188.5 162.2h3.8" fill="none" stroke="#800000" stroke-width=".25"/>
<path d="M.6 .3h278.3v215.1h-278.3z" fill="none" stroke="#800000" stroke-width=".32"/>
<path d="M256.2 35.7v5.1M251.1 40.8h5.1v22.8" fill="none" stroke="#008000" stroke-width=".17"/>
<circle cx="256.2" cy="40.8" r=".51" fill="#008000"/>
<circle cx="256.2" cy="40.8" r=".51" fill="none" stroke="#008000" stroke-width=".16"/>
<path d="M230.9 20.6h5M66.4 101.5v2.6M96.8 180v2.5h-12.7v2.5M91.7 182.5v2.5" fill="none" stroke="#008000" stroke-width=".17"/>
<circle cx="91.7" cy="182.5" r=".51" fill="#008000"/>
<circle cx="91.7" cy="182.5" r=".51" fill="none" stroke="#008000" stroke-width=".16"/>
<path d="M235.9 109.1v5.1h20.3v-5.1M246 114.2v2.5" fill="none" stroke="#008000" stroke-width=".17"/>
<circle cx="246" cy="114.2" r=".51" fill="#008000"/>
<circle cx="246" cy="114.2" r=".51" fill="none" stroke="#008000" stroke-width=".16"/>
<path d="M31 58.5v2.5M165.1 50.9h-2.6v2.5M33.5 61h-2.5v2.6M101.8 76.2h2.6v5.1M66.4 129.3v2.6M134.7 124.3h5.1M53.7 164.8v2.5" fill="none" stroke="#008000" stroke-width=".17"/>
<circle cx="31" cy="61" r=".51" fill="#008000"/>
<circle cx="31" cy="61" r=".51" fill="none" stroke="#008000" stroke-width=".16"/>
<path d="M127.1 167.3v2.5M134.7 166v1.3h-12.6v-1" fill="none" stroke="#008000" stroke-width=".17"/>
<circle cx="127.1" cy="167.3" r=".51" fill="#008000"/>
<circle cx="127.1" cy="167.3" r=".51" fill="none" stroke="#008000" stroke-width=".16"/>
<path d="M230.9 40.8h5M241 40.8h-5.1v22.8M41.1 93.9v2.6M180.3 83.8h2.5v5.1M31 104.1v2.5M162.5 119.2h-2.5v53.2M149.9 154.6v2.6M190.4 157.2v2.5" fill="none" stroke="#008000" stroke-width=".17"/>
<circle cx="235.9" cy="40.8" r=".51" fill="#008000"/>
<circle cx="235.9" cy="40.8" r=".51" fill="none" stroke="#008000" stroke-width=".16"/>
<path d="M246 167.3v2.5" fill="none" stroke="#008000" stroke-width=".17"/>
<circle cx="246" cy="169.8" r=".51" fill="#008000"/>
<circle cx="246" cy="169.8" r=".51" fill="none" stroke="#008000" stroke-width=".16"/>
<path d="M246 48.4v7.6h22.8v40.5h-12.6M256.2 88.9v10.1M243.5 169.8h2.5v5.1h2.6" fill="none" stroke="#008000" stroke-width=".17"/>
<circle cx="256.2" cy="96.5" r=".51" fill="#008000"/>
<circle cx="256.2" cy="96.5" r=".51" fill="none" stroke="#008000" stroke-width=".16"/>
<path d="M235.9 88.9v10.1M235.9 93.9h5.1M241 88.9v5h10.1v-5" fill="none" stroke="#008000" stroke-width=".17"/>
<circle cx="241" cy="93.9" r=".51" fill="#008000"/>
<circle cx="241" cy="93.9" r=".51" fill="none" stroke="#008000" stroke-width=".16"/>
<circle cx="235.9" cy="93.9" r=".51" fill="#008000"/>
<circle cx="235.9" cy="93.9" r=".51" fill="none" stroke="#008000" stroke-width=".16"/>
<path d="M127.1 157.2h-5v1.5M129.6 152.1h-2.5v5.1h7.6v1.3" fill="none" stroke="#008000" stroke-width=".17"/>
<circle cx="127.1" cy="157.2" r=".51" fill="#008000"/>
<circle cx="127.1" cy="157.2" r=".51" fill="none" stroke="#008000" stroke-width=".16"/>
<path d="M246 147.1v10.1M253.6 147.1h-17.7v2.5" fill="none" stroke="#008000" stroke-width=".17"/>
<circle cx="246" cy="147.1" r=".51" fill="#008000"/>
<circle cx="246" cy="147.1" r=".51" fill="none" stroke="#008000" stroke-width=".16"/>
<path d="M38.6 23.1h-7.6v5.1M165.1 28.2h-5.1v2.5M160 45.9h5.1M41.1 76.2h2.5v2.5M172.7 68.6h-5.1v2.6M28.4 93.9h2.6v2.6M134.7 119.2h5.1M142.3 134.4h2.5" fill="none" stroke="#008000" stroke-width=".17"/>
<circle cx="160" cy="45.9" r=".51" fill="#008000"/>
<circle cx="160" cy="45.9" r=".51" fill="none" stroke="#008000" stroke-width=".16"/>
<path d="M91.7 38.3h2.5M160 40.8v5.1h-2.5M225.8 152.1h5.1v10.1h-2.6M235.9 162.2h2.5" fill="none" stroke="#008000" stroke-width=".17"/>
<circle cx="230.9" cy="162.2" r=".51" fill="#008000"/>
<circle cx="230.9" cy="162.2" r=".51" fill="none" stroke="#008000" stroke-width=".16"/>
<path d="M235.9 159.7v2.5h-5" fill="none" stroke="#008000" stroke-width=".17"/>
<circle cx="235.9" cy="162.2" r=".51" fill="#008000"/>
<circle cx="235.9" cy="162.2" r=".51" fill="none" stroke="#008000" stroke-width=".16"/>
<path d="M91.7 30.7h2.5M25.9 48.4h7.6M31 48.4v2.5M81.6 76.2h2.5M91.7 61h2.5M101.8 71.2h5.1" fill="none" stroke="#008000" stroke-width=".17"/>
<circle cx="31" cy="48.4" r=".51" fill="#008000"/>
<circle cx="31" cy="48.4" r=".51" fill="none" stroke="#008000" stroke-width=".16"/>
<path d="M31 38.3v10.1M53.7 136.9v2.6M58.8 159.7h2.5M43.6 180v2.5h15.2M58.8 190.1v-7.6h15.2v17.7" fill="none" stroke="#008000" stroke-width=".17"/>
<circle cx="58.8" cy="182.5" r=".51" fill="#008000"/>
<circle cx="58.8" cy="182.5" r=".51" fill="none" stroke="#008000" stroke-width=".16"/>
<path d="M43.6 182.5v2.5M51.2 182.5v2.5" fill="none" stroke="#008000" stroke-width=".17"/>
<circle cx="43.6" cy="182.5" r=".51" fill="#008000"/>
<circle cx="43.6" cy="182.5" r=".51" fill="none" stroke="#008000" stroke-width=".16"/>
<circle cx="51.2" cy="182.5" r=".51" fill="#008000"/>
<circle cx="51.2" cy="182.5" r=".51" fill="none" stroke="#008000" stroke-width=".16"/>
<path d="M39.6 152.1h2.2M52 152.1h1.7M53.7 149.6v5" fill="none" stroke="#008000" stroke-width=".17"/>
<circle cx="53.7" cy="152.1" r=".51" fill="#008000"/>
<circle cx="53.7" cy="152.1" r=".51" fill="none" stroke="#008000" stroke-width=".16"/>
<path d="M66.4 114.2v5M66.4 116.7h2.5M58.8 124.3h2.5" fill="none" stroke="#008000" stroke-width=".17"/>
<circle cx="66.4" cy="116.7" r=".51" fill="#008000"/>
<circle cx="66.4" cy="116.7" r=".51" fill="none" stroke="#008000" stroke-width=".16"/>
<path d="M91.7 43.3h5.1M91.7 56h5.1M28.4 83.8h2.6M79.1 116.7h2.5M46.2 124.3h2.5M43.6 197.7h10.1" fill="none" stroke="#008000" stroke-width=".17"/>
<circle cx="43.6" cy="197.7" r=".51" fill="#008000"/>
<circle cx="43.6" cy="197.7" r=".51" fill="none" stroke="#008000" stroke-width=".16"/>
<path d="M43.6 195.1v2.6h-7.6M51.2 195.1v12.7M36 207.8h32.9" fill="none" stroke="#008000" stroke-width=".17"/>
<circle cx="51.2" cy="207.8" r=".51" fill="#008000"/>
<circle cx="51.2" cy="207.8" r=".51" fill="none" stroke="#008000" stroke-width=".16"/>
<path d="M91.7 50.9h2.5M91.7 195.1v12.7M84.1 207.8h12.7" fill="none" stroke="#008000" stroke-width=".17"/>
<circle cx="91.7" cy="207.8" r=".51" fill="#008000"/>
<circle cx="91.7" cy="207.8" r=".51" fill="none" stroke="#008000" stroke-width=".16"/>
<path d="M91.7 45.9h2.5M81.6 73.7h2.5M68.9 197.7h27.9M84.1 195.1v2.6" fill="none" stroke="#008000" stroke-width=".17"/>
<circle cx="84.1" cy="197.7" r=".51" fill="#008000"/>
<circle cx="84.1" cy="197.7" r=".51" fill="none" stroke="#008000" stroke-width=".16"/>
<path d="M91.7 33.2h2.5M91.7 35.7h2.5M101.8 73.7h5.1M28.4 88.9h2.6M162.5 83.8h10.2M167.6 81.3v2.5" fill="none" stroke="#008000" stroke-width=".17"/>
<circle cx="167.6" cy="83.8" r=".51" fill="#008000"/>
<circle cx="167.6" cy="83.8" r=".51" fill="none" stroke="#008000" stroke-width=".16"/>
<path d="M149.9 139.5h12.6" fill="none" stroke="#008000" stroke-width=".17"/>
<circle cx="149.9" cy="139.5" r=".51" fill="#008000"/>
<circle cx="149.9" cy="139.5" r=".51" fill="none" stroke="#008000" stroke-width=".16"/>
<path d="M91.7 58.5h5.1M147.4 139.5h2.5v5M187.9 142h5M190.4 142v5.1" fill="none" stroke="#008000" stroke-width=".17"/>
<circle cx="190.4" cy="142" r=".51" fill="#008000"/>
<circle cx="190.4" cy="142" r=".51" fill="none" stroke="#008000" stroke-width=".16"/>
<path d="M91.7 53.4h5.1M91.7 48.4h2.5M81.6 71.2h2.5M155 134.4h7.5M71.5 159.7h1.2" fill="none" stroke="#008000" stroke-width=".17"/>
<g font-size="3.7" fill="#800000">
<text x="26" y="3.5">1</text>
<text x="71.1" y="3.5">2</text>
<text x="116.2" y="3.5">3</text>
<text x="161.3" y="3.5">4</text>
<text x="206.5" y="3.5">5</text>
<text x="251.6" y="3.5">6</text>
<text x="1.4" y="26.5">A</text>
<text x="275.9" y="26.5">A</text>
<text x="1.4" y="68.8">B</text>
<text x="275.9" y="68.8">B</text>
<text x="1.4" y="111">C</text>
<text x="275.9" y="111">C</text>
<text x="1.3" y="153.3">D</text>
<text x="275.8" y="153.3">D</text>
<text x="1.5" y="195.5">E</text>
<text x="276" y="195.5">E</text>
</g>
<g font-size="3.6" fill="#505050">
<text x="210.6" y="15.5">BACK POWER PROTECTION</text>
<text x="33.5" y="18">POWER MANAGEMENT MICROCONTROLLER</text>
<text x="157.5" y="23.1">SWITCH</text>
<text x="155" y="106.6">POWER INPUT</text>
<text x="220.7" y="134.4">POWER MOSFET</text>
</g>
<g font-size="3.6" fill="#800000">
<text x="175.2" y="186.3">©2021 Theodore Wahrburg</text>
<text x="175.2" y="190.1">https://github.com/waterbury/SNES-Pi</text>
<text x="173.9" y="196.4">TITLE:</text>
<text x="187.9" y="197.7">Super Pi</text>
<text x="173.9" y="204">Document Number:</text>
<text x="261.2" y="204">REV:</text>
<text x="208.1" y="205.3">Version 2.0</text>
<text x="173.9" y="214.1">Date:</text>
<text x="185.3" y="214.1">2/14/2021 8:16 PM</text>
<text x="244.8" y="214.1">Sheet:</text>
<text x="258.7" y="214.1">4/6</text>
</g>
<g font-size="2.9" fill="#505050">
<text x="229.6" y="86.7" transform="rotate(-90 229.6 86.7)">U1</text>
<text x="266.2" y="86.1" transform="rotate(-90 266.2 86.1)">DMMT5401</text>
</g>
<g font-size="2.5" fill="#505050">
<text x="251.1" y="20.6">TP_+5V_</text>
<text x="38.6" y="27.4">IC8</text>
<text x="28.4" y="35.7" transform="rotate(-90 28.4 35.7)">SJ1</text>
<text x="228.3" y="30.7">DMG2305UXSOT23</text>
<text x="242.9" y="35">Q2</text>
<text x="254.3" y="32.6">+5V</text>
<text x="158.5" y="36.1" transform="rotate(-90 158.5 36.1)">10K</text>
<text x="161.8" y="41.9">22-27-2021-02</text>
<text x="163.3" y="36.2" transform="rotate(-90 163.3 36.2)">R23</text>
<text x="212.8" y="41.7">5V_SWITCHED</text>
<text x="19.6" y="53.6">0.1uf 10v</text>
<text x="27.1" y="58.4">C7</text>
<text x="160" y="58.5">GND</text>
<text x="28.4" y="68.6">GND</text>
<text x="38.6" y="66.1">ATTINY24/44/84-SSU</text>
<text x="87.4" y="67.9">JP4</text>
<text x="166.1" y="76.6" transform="rotate(-90 166.1 76.6)">10K</text>
<text x="170.9" y="76.7" transform="rotate(-90 170.9 76.7)">R15</text>
<text x="87.7" y="81.3">AVR_SPI_PRG_6NS</text>
<text x="101.8" y="86.3">GND</text>
<text x="180.3" y="93.9">GND</text>
<text x="19.6" y="99.1">0.1uf 10v</text>
<text x="38.6" y="101.5">GND</text>
<text x="64.5" y="98.4">+5V</text>
<text x="25.8" y="103.9">C17</text>
<text x="234.4" y="107.8" transform="rotate(-90 234.4 107.8)">R6</text>
<text x="239.2" y="107.8" transform="rotate(-90 239.2 107.8)">10K</text>
<text x="254.7" y="107.8" transform="rotate(-90 254.7 107.8)">R8</text>
<text x="259.5" y="107.8" transform="rotate(-90 259.5 107.8)">47K 1%</text>
<text x="28.4" y="111.6">GND</text>
<text x="64.9" y="109.5" transform="rotate(-90 64.9 109.5)">10K</text>
<text x="69.7" y="109.6" transform="rotate(-90 69.7 109.6)">R36</text>
<text x="53.7" y="116.7">Q8</text>
<text x="70.2" y="115.2">R38</text>
<text x="70.2" y="120">1K</text>
<text x="147.8" y="119.2">TP4</text>
<text x="54.7" y="122.8">1K</text>
<text x="146.7" y="124.3">GND_</text>
<text x="243.5" y="121.8">GND</text>
<text x="53.3" y="127.6">R18</text>
<text x="146.1" y="131.9">F1</text>
<text x="49.6" y="133.8">+3V3</text>
<text x="63.9" y="136.9">GND</text>
<text x="122.5" y="135.3">5V_ALWAYS_ON</text>
<text x="136.7" y="140.4">CC1(A1)</text>
<text x="194.4" y="142.9">CC2(A3)</text>
<text x="52.3" y="145" transform="rotate(-90 52.3 145)">R31</text>
<text x="57" y="144.9" transform="rotate(-90 57 144.9)">10K</text>
<text x="151.2" y="147.8">5k1</text>
<text x="207.7" y="149.6">TP_SYSTEM_MOSFET_GATE</text>
<text x="46.5" y="150.6">R21</text>
<text x="46.5" y="155.4">10K</text>
<text x="151.2" y="153.2">R22</text>
<text x="191.6" y="150.3">5k1</text>
<text x="191.6" y="155.7">R24</text>
<text x="234.4" y="155.1" transform="rotate(-90 234.4 155.1)">R20</text>
<text x="239.2" y="153.7" transform="rotate(-90 239.2 153.7)">1K</text>
<text x="50.6" y="159.7">Q6</text>
<text x="62.6" y="158.2">1K</text>
<text x="123.2" y="160.7">C3</text>
<text x="136.2" y="160.6">C4</text>
<text x="248.6" y="159">Q1</text>
<text x="62.6" y="163">R30</text>
<text x="123.2" y="165.8">100uF 10v</text>
<text x="136.2" y="165.7">10uf 10v</text>
<text x="147.4" y="162.2">GND</text>
<text x="187.9" y="164.8">GND</text>
<text x="51.2" y="172.4">GND</text>
<text x="41.7" y="176.8">+3V3</text>
<text x="94" y="176.8">+5V</text>
<text x="124.6" y="174.9">GND</text>
<text x="157.5" y="177.4">GND</text>
<text x="42.1" y="189.2" transform="rotate(-90 42.1 189.2)">R7</text>
<text x="46.9" y="190.4" transform="rotate(-90 46.9 190.4)">10K</text>
<text x="49.7" y="190.5" transform="rotate(-90 49.7 190.5)">R10</text>
<text x="54.5" y="190.4" transform="rotate(-90 54.5 190.4)">10K</text>
<text x="82.6" y="190.5" transform="rotate(-90 82.6 190.5)">R11</text>
<text x="87.4" y="190.4" transform="rotate(-90 87.4 190.4)">10K</text>
<text x="90.2" y="190.5" transform="rotate(-90 90.2 190.5)">R12</text>
<text x="95" y="190.4" transform="rotate(-90 95 190.4)">10K</text>
<text x="12" y="198.5">I2C1_SDA_3V3/3.2C</text>
<text x="98.3" y="198.5">ATTINY_MOSI/PWM_2/SDA_5V(6)</text>
<text x="12.2" y="208.7">I2C1_SCL_3V3/3.2D</text>
<text x="98.3" y="208.7">ATTINY_SCK/SCL_5V(4)</text>
</g>
<g font-size="2.1" fill="#505050">
<text x="51.7" y="34">(PCINT10/INT0/OC0A/CKOUT)PB2</text>
<text x="59.5" y="31.5">(PCINT11/RESET/DW)PB3</text>
<text x="89" y="30.3">4</text>
<text x="89" y="32.9">5</text>
<text x="89" y="35.4">3</text>
<text x="59.9" y="39">(PCINT8/XTAL1/CLKI)PB0</text>
<text x="65.1" y="36.5">(PCINT9/XTAL2)PB1</text>
<text x="89" y="37.9">2</text>
<text x="49.1" y="46.6">(PCINT6/OC1A/SDA/MOSI/ADC6)PA6</text>
<text x="55.7" y="44.1">(PCINT7/ICP/OC0B/ADC7)PA7</text>
<text x="89" y="43">6</text>
<text x="89" y="45.5">7</text>
<text x="170.1" y="46.6">POWSWITCH-1</text>
<text x="35.1" y="48">1</text>
<text x="40.9" y="49.1">VCC</text>
<text x="50.1" y="49.1">(PCINT5/OC1B/MISO/DO/ADC5)PA5</text>
<text x="52.3" y="51.7">(PCINT4/T1/SCL/USCK/ADC4)PA4</text>
<text x="89" y="48">8</text>
<text x="89" y="50.6">9</text>
<text x="89" y="53.1">10</text>
<text x="170.1" y="51.7">POWSWITCH-2</text>
<text x="60.4" y="56.7">(PCINT2/AIN1/ADC2)PA2</text>
<text x="60.4" y="59.3">(PCINT1/AIN0/ADC1)PA1</text>
<text x="62.6" y="54.2">(PCINT3/T0/ADC3)PA3</text>
<text x="89" y="55.6">11</text>
<text x="89" y="58.1">12</text>
<text x="33.9" y="60.7">14</text>
<text x="40.9" y="61.8">GND</text>
<text x="60.1" y="61.8">(PCINT0/AREF/ADC0)PA0</text>
<text x="89" y="60.7">13</text>
<text x="235.6" y="65.7" transform="rotate(-90 235.6 65.7)">6</text>
<text x="255.8" y="65.7" transform="rotate(-90 255.8 65.7)">5</text>
<text x="88.2" y="70.8">1</text>
<text x="96.6" y="70.8">2</text>
<text x="236.7" y="70.8" transform="rotate(-90 236.7 70.8)">E1</text>
<text x="256.9" y="70.8" transform="rotate(-90 256.9 70.8)">E2</text>
<text x="88.2" y="73.3">3</text>
<text x="88.2" y="75.9">5</text>
<text x="96.6" y="73.3">4</text>
<text x="96.6" y="75.9">6</text>
<text x="171.2" y="83.5">A*2</text>
<text x="178.1" y="83.5">B*2</text>
<text x="35.8" y="84.6">DI</text>
<text x="35.8" y="89.6">CI</text>
<text x="41.8" y="89.1" transform="rotate(-90 41.8 89.1)">GND</text>
<text x="44.4" y="87.5" transform="rotate(-90 44.4 87.5)">VCC</text>
<text x="45.9" y="84.6">DO</text>
<text x="46.1" y="89.6">CO</text>
<text x="235.6" y="87.9" transform="rotate(-90 235.6 87.9)">1</text>
<text x="236.7" y="84" transform="rotate(-90 236.7 84)">C1</text>
<text x="240.6" y="87.9" transform="rotate(-90 240.6 87.9)">2</text>
<text x="241.7" y="84" transform="rotate(-90 241.7 84)">B1</text>
<text x="250.7" y="87.9" transform="rotate(-90 250.7 87.9)">3</text>
<text x="251.9" y="84" transform="rotate(-90 251.9 84)">B2</text>
<text x="255.8" y="87.9" transform="rotate(-90 255.8 87.9)">4</text>
<text x="256.9" y="84" transform="rotate(-90 256.9 84)">C2</text>
<text x="169.9" y="120">GND</text>
<text x="169.9" y="125.1">SSTX+</text>
<text x="173.3" y="122.5">SHIELD</text>
<text x="169.9" y="130.1">SSTX-</text>
<text x="169.9" y="135.2">VBUS</text>
<text x="169" y="142.8">CC2/VCONN</text>
<text x="169.9" y="140.2">CC1/VCONN</text>
<text x="169.9" y="145.3">D+</text>
<text x="169.9" y="150.3">D-</text>
<text x="169.9" y="155.4">SBU</text>
<text x="169.9" y="160.5">SSRX-</text>
<text x="169.9" y="165.5">SSRX+</text>
</g>
<g font-size="1.8" fill="#505050">
<text x="95.5" y="31.3">ATTINY_RESET</text>
<text x="95.5" y="33.8">CTRLR_P1_PIN_3/LED_CLOCK(8)/3.2A</text>
<text x="95.5" y="38.9">POWER_SWITCH(10)</text>
<text x="95.5" y="36.4">SOFT_SWITCH(9)</text>
<text x="95.5" y="46.5">ATTINY_MOSI/PWM_2/SDA_5V(6)</text>
<text x="98" y="44">CTRLR_P1_PIN_2/LED_DATA(7)/3.2A</text>
<text x="11.8" y="49">ATTINY_POWER</text>
<text x="95.5" y="51.6">ATTINY_SCK/SCL_5V(4)</text>
<text x="95.5" y="49">ATTINY_MISO/PWRMGMT_HEARTBEAT_5V(5)</text>
<text x="98" y="56.6">PI_HEARTBEAT_5V(2)</text>
<text x="98" y="59.1">CC1(A1)</text>
<text x="98" y="54.1">CC2(A3)</text>
<text x="95.5" y="61.7">SYSTEM_POWER_CTRL(0)</text>
<text x="120.4" y="119.9">5V_ALWAYS_ON</text>
</g>
<g font-size="1.8" fill="#800000">
<text x="79.8" y="70.4">MISO</text>
<text x="100.6" y="70.7">+5</text>
<text x="79.8" y="75.7">RESET</text>
<text x="79.8" y="73.2">SCK</text>
<text x="100.6" y="73.1">MOSI</text>
<text x="100.6" y="75.7">GND</text>
<text x="121.5" y="160.8" transform="rotate(-90 121.5 160.8)">+</text>
</g>
<text font-size="1.6" fill="#800000" x="33.5" y="80.8">APA102</text>
<g font-size="1.4" fill="#505050">
<text x="39.7" y="23.6">5V_ALWAYS_ON</text>
<text x="223.7" y="21.1">+5V/3.6B</text>
<text x="166.2" y="28.7">5V_ALWAYS_ON</text>
<text x="142.9" y="46.4">POWER_SWITCH(10)</text>
<text x="51.3" y="71.7">ATTINY_MISO/PWRMGMT_HEARTBEAT_5V(5)</text>
<text x="108" y="71.7">ATTINY_POWER</text>
<text x="173.8" y="69.1">5V_ALWAYS_ON</text>
<text x="29.5" y="76.7">5V_ALWAYS_ON</text>
<text x="65.2" y="74.2">ATTINY_SCK/SCL_5V(4)</text>
<text x="70.7" y="76.7">ATTINY_RESET</text>
<text x="108" y="74.2">ATTINY_MOSI/PWM_2/SDA_5V(6)</text>
<text x="2.9" y="89.4">CTRLR_P1_PIN_3/LED_CLOCK(8)/3.2A</text>
<text x="3.7" y="84.3">CTRLR_P1_PIN_2/LED_DATA(7)/3.2A</text>
<text x="150.2" y="84.3">SOFT_SWITCH(9)</text>
<text x="16.9" y="94.4">5V_ALWAYS_ON</text>
<text x="82.7" y="117.2">PI_HEARTBEAT_5V(2)</text>
<text x="23.7" y="124.8">BCM12/PI_HEARTBEAT_3V3/1.3D</text>
<text x="127.2" y="124.8">GND/3.6D</text>
<text x="254.8" y="147.6">5V_ALWAYS_ON</text>
<text x="12.4" y="152.6">BCM4/PWRMGMT_HEARTBEAT_3V3/1.2B</text>
<text x="130.8" y="152.6">5V_ALWAYS_ON</text>
<text x="73.9" y="160.2">ATTINY_MISO/PWRMGMT_HEARTBEAT_5V(5)</text>
<text x="210.6" y="162.8">SYSTEM_POWER_CTRL(0)</text>
<text x="224.5" y="170.1">TP_5V_SWITCHED</text>
<text x="249.7" y="175.4">5V_SWITCHED</text>
</g>
<g font-size="1.1" fill="#800000">
<text x="57.1" y="197" transform="rotate(-90 57.1 197)">S</text>
<text x="58.4" y="192.1" transform="rotate(-90 58.4 192.1)">G</text>
<text x="67.2" y="197.2" transform="rotate(-90 67.2 197.2)">D</text>
<text x="73.5" y="202.2" transform="rotate(-90 73.5 202.2)">G</text>
<text x="72.3" y="207.2" transform="rotate(-90 72.3 207.2)">S</text>
<text x="82.4" y="207.3" transform="rotate(-90 82.4 207.3)">D</text>
</g>
</svg>
